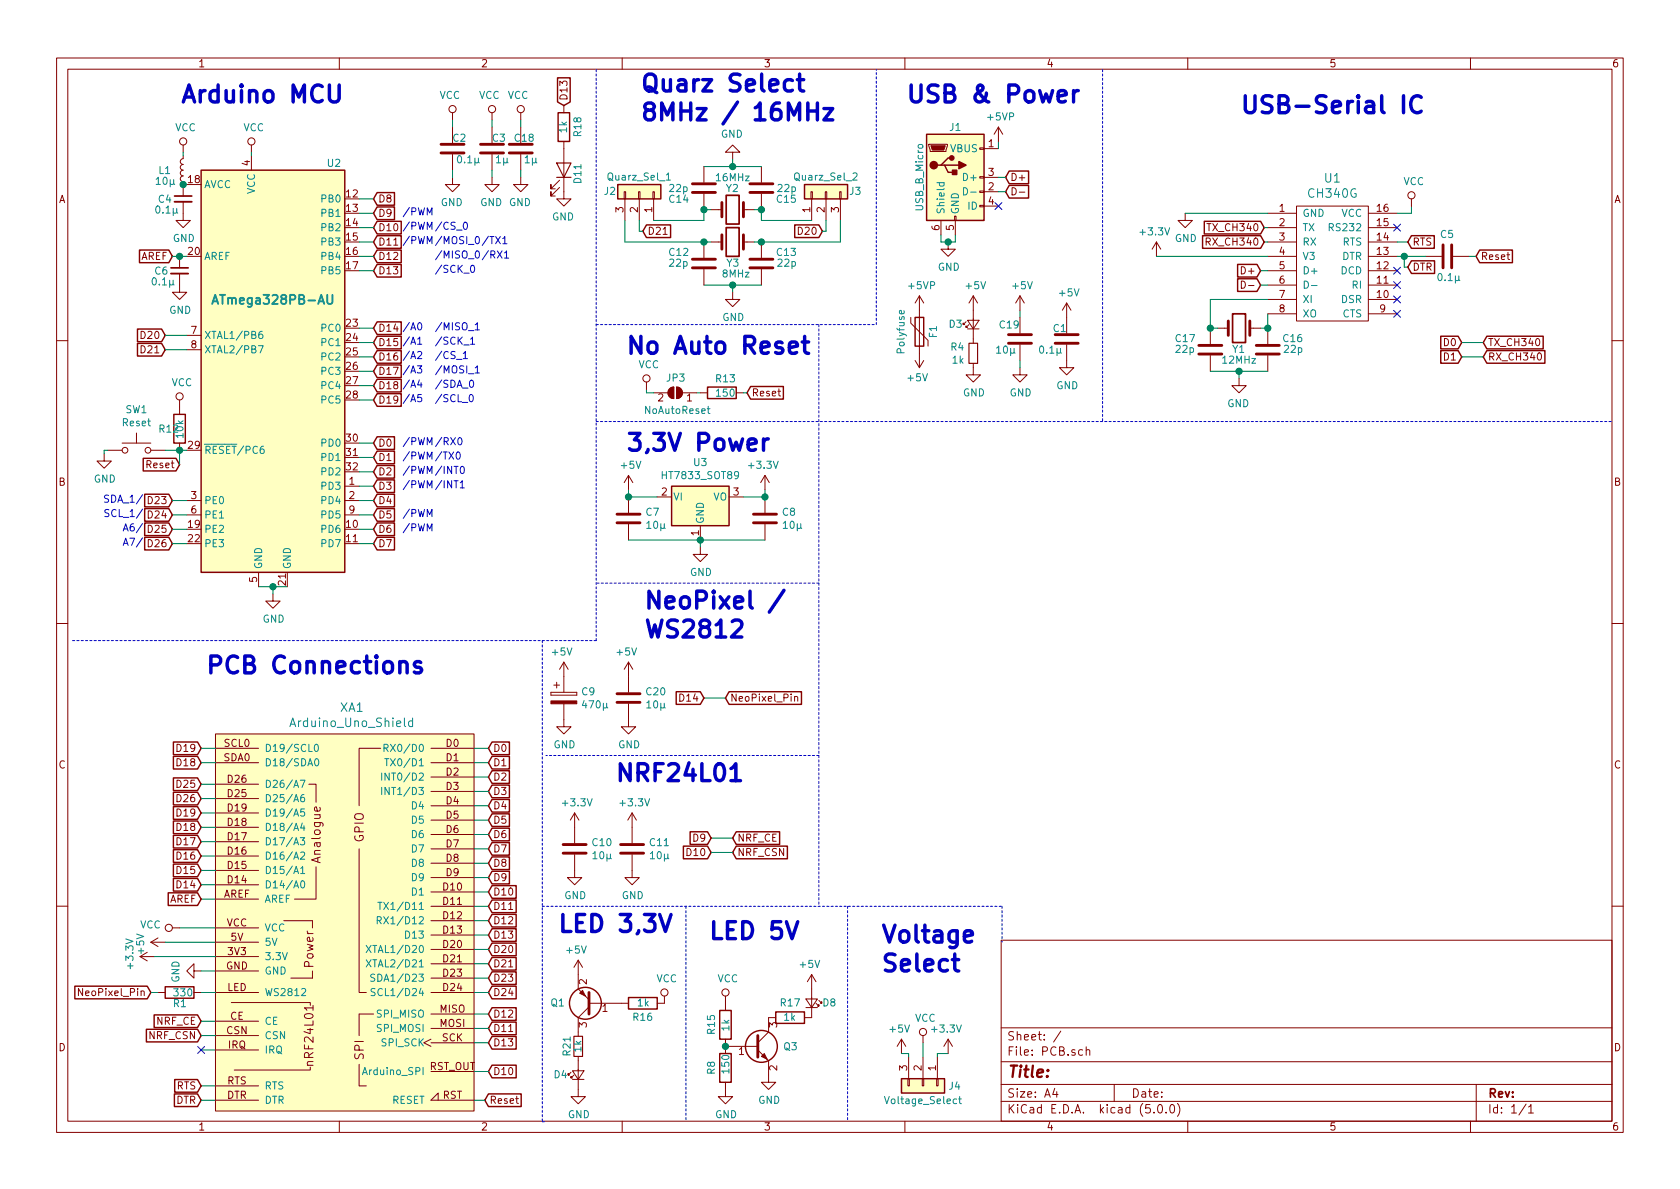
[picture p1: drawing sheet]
<svg xmlns="http://www.w3.org/2000/svg" width="297mm" height="210mm" viewBox="0 0 297 210" stroke-linecap="round" stroke-linejoin="round" font-family="sans-serif">
<g fill="none" stroke="#840000" stroke-width=".18">
<path d="M10 10.3h277v189.9h-277zM12 12.2h273v186.1h-273zM60 10.3v1.9M80 19.9v1.3M87 19.9v1.3M92.1 19.9v1.3M99.7 18.7v1.2M110 10.3v1.9M160 10.3v1.9M210 10.3v1.9M260 10.3v1.9M32.4 27.6v.5l-.3 .1-.2 .3 .1 .4 .4 .2-.3 .1-.2 .3 .1 .4 .4 .2-.3 .1-.2 .3 .1 .4 .4 .2-.3 .1-.2 .3 .1 .4 .4 .2v2.6"/>
<path d="M32.4 35.7v3.3h1.3l-1.3 1.3-1.3-1.3h1.3M32.4 25.6v1.3M44.4 25.6v1.3M44.4 27.6v2.5M80 31.4v1.2h-1.3l1.3 1.3 1.3-1.3h-1.3M80 22.5v2.8M80 27.3v2.8M87 31.4v1.2h-1.3l1.3 1.3 1.3-1.3h-1.3M87 22.5v2.8M87 27.3v2.8M92.1 31.4v1.2h-1.3l1.3 1.3 1.2-1.3h-1.2M92.1 22.5v2.8"/>
<path d="M92.1 27.3v2.8M98.9 33.1l-1.5 1.6v-.8v.8h.8M98.9 31.9l-1.5 1.5v-.8v.8h.8M99.7 25v10.2h-1.3l1.3 1.2 1.3-1.2h-1.3M110.4 33.9h.2v1.3h-.2zM110.5 35.2v3.8M112.9 33.9h.3v1.3h-.3zM113 35.2v3.8M115.4 33.9h.3v1.3h-.3zM115.6 35.2v3.8M124.5 29.5v2.8M124.5 34.3v2.8"/>
<path d="M125.7 37.1h1.9M129.5 26.9h1.3l-1.3-1.3-1.2 1.3h1.2v1.3M131.4 37.1h1.9M134.6 29.5v2.8M134.6 34.3v2.8M143.4 33.9h.2v1.3h-.2zM143.5 35.2v3.8M145.9 33.9h.3v1.3h-.3zM146 35.2v3.8M148.5 33.9h.2v1.3h-.2zM148.6 35.2v3.8M164.2 25.5h3.3v.3l-.2 1h-2.8z"/>
<path d="M166.4 39v2.5M168.8 38.2h.2v.8h-.2zM168.9 39v2.5M173.2 36.3h.8v.3h-.8zM173.2 33.8h.8v.2h-.8zM173.2 31.2h.8v.3h-.8zM173.2 26.2h.8v.2h-.8zM174 26.3h2.5M174 33.9h2.5M174 31.4h2.5M174 36.4h2.5M176.5 22.5l-.7 1.2"/>
<path d="M176.5 22.5v2.5M176.5 22.5l.8 1.2M178.9 33.2a.64 .64 0 0 1 .8 .6 .64 .64 0 0 1-.8 .7zM180.2 34h1M209.5 37.7v1.3h1.3l-1.3 1.3-1.2-1.3h1.2M213.4 39.5h.7M224.2 37.7h5M229.2 36.4h12.7v20.4h-12.7zM241.9 37.7h5.1M249.6 35.2v1.2M31.7 48.4v3.3h1.3l-1.3 1.3-1.2-1.3h1.2M31.7 45.3v2.1"/>
<path d="M33 59.3h2.6M124.5 42.8v2.8M124.5 47.6v2.8M125.7 42.8h1.9M129.5 51.7v1.3h1.3l-1.3 1.2-1.2-1.2h1.2M131.4 42.8h1.9M134.6 42.8v2.8M134.6 47.6v2.8M161 56.1v1l3.1 3.1v1M162.6 52.3v12.7M162.6 52.3l-.8 1.3M162.6 52.3l.7 1.3"/>
<path d="M167.6 42.8v1.3h1.3l-1.3 1.2-1.2-1.2h1.2M170.8 56.9l-.5 .5v-.3v.3h.3M171.1 56.6h2l-1 1.6zM171.1 58.2h2M171.3 57.4l-.5 .5v-.2v.2h.3M172.1 52.3v8.4M172.1 52.3l-.8 1.3M172.1 52.3l.7 1.3M180.3 52.3v2.6M180.3 56.1v2.8M180.3 52.3l-.7 1.3M180.3 52.3l.8 1.3"/>
<path d="M188.6 53.6v5.3M188.6 53.6l-.8 1.3M188.6 53.6l.8 1.3M204.5 42.8l.7 1.3M204.5 42.8v2.5M204.5 42.8l-.8 1.3M213.3 42.7l.6-.1v-.4l-.1-.1h-.5v1.3M214 58v2.8M215.3 58h1.9M219.5 49.7a.64 .64 0 0 1 .7 .6 .64 .64 0 0 1-.7 .7zM220.8 50.5h.9M221 58h1.9"/>
<path d="M224.2 40.3h5M224.2 42.8h5M224.2 45.3h5M224.2 47.9h5M224.2 50.4h5M224.2 53h5M224.2 55.5h5M224.2 58v2.8M241.9 40.3h5.1M241.9 42.8h5.1M241.9 45.3h5.1M241.9 47.9h5.1"/>
<path d="M241.9 50.4h5.1M241.9 53h5.1M241.9 55.5h5.1M252.1 45.3h2.8M256.9 45.3h2.8M10 60.2h2M19 79.6h2.6M21.6 78.4h5.1M24.1 76.6v1.8M26.7 79.6h2.5M31.7 70.7v2.6M31.7 78.4v1.2"/>
<path d="M33 61.8h2.6M114.3 67.6v1.2M115.6 69.5h2.5M118.3 68.8l.5-.3 .3-.1v2.1a1.03 1.03 0 0 1-.9-.6 1.03 1.03 0 0 1 .1-1.1zM119.6 68.4a1.02 1.02 0 0 1 1 1.1 1.02 1.02 0 0 1-1 1zM120.6 69.5h2.6M123.8 69.5h1.3M130.2 69.5h1.2M161.8 63.7l.8 1.3M163.3 63.7l-.7 1.3M172.1 64.3v2h1.3l-1.3 1.3-1.3-1.3h1.3M180.3 65v1.3h1.3l-1.3 1.3-1.2-1.3h1.2"/>
<path d="M180.3 61v2.7M188.6 61v4h1.3l-1.3 1.3-1.3-1.3h1.3M214 62.9v2.8M219.1 66.9v1.3h-1.3l1.3 1.3 1.2-1.3h-1.2M224.2 62.9v2.8M271.9 62.5l.2-.1a.67 .67 0 0 1 .5 .6 .67 .67 0 0 1-.5 .7l-.3-.5zM285 60.2h2M18.4 80.3v1.2h1.3l-1.3 1.3-1.3-1.3h1.3M33 88.5h2.6M33 91.1h2.6M61 86h2.5M61 88.5h2.5"/>
<path d="M61 91.1h2.5M111.1 84.1v2.5M111.1 87.9v2.8M111.1 92.7v2.8M111.1 84.1l-.7 1.2M111.1 84.1l.8 1.2M116.2 87.9h2.5M123.8 96.8v1.2h1.3l-1.3 1.3-1.2-1.3h1.2M123.8 93v2.5M128.9 87.9h2.5M135.3 84.1v2.5M135.3 87.9v2.8"/>
<path d="M135.3 92.7v2.8M135.3 84.1l.7 1.2M135.3 84.1l-.8 1.2M10 110.3h2M45.7 101.2v2.6M48.3 105v1.3h1.2l-1.2 1.3-1.3-1.3h1.3M99.7 117.1v5.3M99.7 117.1l.8 1.3M99.7 117.1l-.8 1.3M111.1 117.1v5.3M111.1 117.1l.8 1.3M111.1 117.1l-.7 1.3"/>
<path d="M285 110.3h2M38.1 129.8h45.7v66.7h-45.7zM38.1 132.3h7.6M38.1 134.9h7.6M38.1 138.7h7.6M54.6 138.7h1.3v3.2M67.3 132.3h-3.8v10.2M76.2 132.3h7.6M76.2 134.9h7.6M76.2 137.4h7.6M76.2 139.9h7.6M97.4 122.4v.5z"/>
<path d="M97.4 122.9h4.6zM97.4 122.4h4.6zM97.9 121.2h1M98.4 120.6v1.1M99.7 124.5v4h1.3l-1.3 1.3-1.3-1.3h1.3M102 122.4v.5zM111.1 124.5v4h1.3l-1.3 1.3-1.2-1.3h1.2M140.5 123.3l.2-.1h.3v.8M140.5 123.2v.8M38.1 159h7.6M38.1 156.5h7.6M38.1 153.9h7.6"/>
<path d="M38.1 151.4h7.6M38.1 148.8h7.6M38.1 146.3h7.6M38.1 143.8h7.6M38.1 141.2h7.6M55.9 153.3v5.7h-3.8M56.5 142.8l.1 .4-.2 .2h-.7v-.6l.3-.1 .1 .7M63.5 150.1v25.4h1.3M76.2 157.7h7.6M76.2 142.5h7.6M76.2 145h7.6M76.2 147.6h7.6"/>
<path d="M76.2 150.1h7.6M76.2 152.6h7.6M76.2 155.2h7.6M101.6 151.1v4.1h1.3l-1.3 1.3-1.3-1.3h1.3M101.6 143.8v5.3M101.6 143.8l-.8 1.2M101.6 143.8l.8 1.2M111.8 151.1v4.1h1.2l-1.2 1.3-1.3-1.3h1.3M111.8 143.8v5.3M111.8 143.8l-.8 1.2M111.8 143.8l.7 1.2M10 160.2h2"/>
<path d="M14.6 174.8v1.3l-.7-1.3v1.3M24.8 169.2h2.5M24.8 169.2l1.2 .7M26 168.4l-1.2 .8M26.7 166.6h2.5M26.7 166.6l1.2 .8M27.9 175.5h1.3M27.9 165.9l-1.2 .7M30.5 164.1h1.2M34.3 171.7v-1.3l-1.3 1.3 1.3 1.3v-1.3h1.3M34.3 175.5h1.3M38.1 169.2h7.6"/>
<path d="M38.1 166.6h7.6M38.1 175.5h7.6M38.1 171.7h7.6M38.1 164.1h7.6M40.9 177.3h14v.5M50.2 162.8h5v1.3M55.2 171.7v1.3h-3.8M55.3 177.8v.9M63.5 179.3v3.8zM63.5 179.3h2.5zM76.2 162.8h7.6M76.2 173h7.6"/>
<path d="M76.2 160.3h7.6M76.2 165.3h7.6M76.2 167.9h7.6M76.2 170.4h7.6M76.2 175.5h7.6M76.2 179.3h7.6M102.2 169.8v5.1l1.9 1.9M102.2 169.8l.8 1.3M102.2 169.8l-.7 1.3M104.1 178l-1.9 2v3.3M104.1 177.4h7M117.5 176.1v1.3h-1.3"/>
<path d="M128.3 176.1v2.6M137.2 180h-1.3v2.5l-1.9 1.9M142.5 176.7h2l-1 1.5zM142.5 178.2h2M143.5 172.3v7.7h-1.3M143.5 172.3l.8 1.3M143.5 172.3l-.8 1.3M144.3 177.4l.5 .5v-.2v.2h-.3M144.8 176.9l.5 .5v-.2v.2h-.3M177 166.3h108v32h-108zM285 160.2h2M38.1 180.6h7.6"/>
<path d="M38.1 183.1h7.6M38.1 194.6h7.6M38.1 185.7h7.6M38.1 192h7.6M54.9 188.7v.5h-13.5M60 198.3v1.9M63.5 188.2v3.8zM63.5 192h1.3zM76.2 183.8l-1.3 .6 1.3 .6M76.2 181.9h7.6M76.2 189.5h7.6M76.2 184.4h7.6"/>
<path d="M77.5 194.6v-1.3l-1.3 1.3h7.6M101 189.6l-.5 .5v-.2v.2h.2M101.2 189.4h2.1l-1.1 1.5zM101.2 190.9h2.1M101.5 190.1l-.5 .5v-.2v.2h.2M102.2 186.8v7.1h1.3l-1.3 1.3-1.2-1.3h1.2M110 198.3v1.9M128.3 191.4v2.5h1.2l-1.2 1.3-1.3-1.3h1.3M128.3 183.8v2.5M128.3 185h5.7M134 185.7l1.9 1.9v3.8h1.3l-1.3 1.3-1.3-1.3h1.3M159.4 183.8l.7 1.2"/>
<path d="M159.4 183.8v2.5M159.4 183.8l-.8 1.2M160 198.3v1.9M160.5 190.7h.3v1.3h-.3zM160.7 186.9v3.8M163.1 190.7h.2v1.3h-.2zM163.2 183.1v1.3M163.2 186.9v3.8M165.6 190.7h.3v1.3h-.3zM165.7 186.9v3.8M167.6 183.8l.8 1.2M167.6 183.8v2.5"/>
<path d="M167.6 183.8l-.7 1.2M177 194.8h108M177 191.8h108M177 187.8h108M177 181.8h108M186.5 192.5l-.4 1h1M186.8 193v1M187.6 182.3l-1.3 2M191.4 185.7l-.4-.1-.3 .3 .1 .6h.6M192 185.7l.3-.1 .3 .1 .1 .9M192 185.1v1.5M197 191.8v3"/>
<path d="M204 196.7v.1M204.8 195.5l.4-.2a.94 .94 0 0 1 0 1.5 .79 .79 0 0 1-.4-1.3zM206.2 196.7v.1M207 195.4l.3-.1a.94 .94 0 0 1 0 1.5 .82 .82 0 0 1-.3-1.4zM208.2 195.1a1.71 1.71 0 0 1 0 2.3M210 198.3v1.9M260 198.3v1.9M261 191.8v6.5M269.8 195.2l-1.2 2M270.3 195.8l.4-.5v1.5M270.3 196.8h.8"/>
<circle cx="80" cy="19.3" r=".63"/>
<circle cx="87" cy="19.3" r=".63"/>
<circle cx="92.1" cy="19.3" r=".63"/>
<circle cx="32.4" cy="25" r=".63"/>
<circle cx="44.4" cy="25" r=".63"/>
<circle cx="249.6" cy="34.5" r=".63"/>
<circle cx="22.1" cy="79.6" r=".51"/>
<circle cx="26.2" cy="79.6" r=".51"/>
<circle cx="31.7" cy="70.1" r=".63"/>
<circle cx="114.3" cy="66.9" r=".63"/>
<circle cx="29.8" cy="164.1" r=".63"/>
<circle cx="117.5" cy="175.5" r=".63"/>
<circle cx="128.3" cy="175.5" r=".63"/>
<circle cx="163.2" cy="182.5" r=".63"/>
</g>
<g fill="#ffffc2" stroke="#ffffc2" stroke-width=".18">
<path d="M35.6 30.1h25.4v71.1h-25.4z"/>
<path d="M38.1 129.8h45.7v66.7h-45.7z"/>
<path d="M163.8 23.7h10.2v15.3h-10.2z"/>
<path d="M118.7 86h10.2v7h-10.2z"/>
<path d="M159.4 190.7h7.6v2.6h-7.6z"/>
<path d="M109.2 32.6h7.6v2.6h-7.6z"/>
<path d="M142.2 32.6h7.7v2.6h-7.7z"/>
</g>
<g fill="none" stroke="#840000" stroke-width=".25">
<path d="M98.6 13.8h2.2v4.2l-1.1 .7-1.1-.7zM98.7 19.9h2v5.1h-2zM35.6 30.1h25.4v71.1h-25.4zM66.7 39.1h4.2v2.3h-4.2l-.7-1.1zM66.7 34.1h3v2.2h-3l-.7-1.1zM66.7 36.6h3v2.2h-3l-.7-1.1zM109.2 32.6h7.6v2.6h-7.6zM114.3 39.8h4.3v2.2h-4.3l-.6-1.1zM140.5 39.8h4.3l.6 1.1-.6 1.1h-4.3zM142.2 32.6h7.7v2.6h-7.7zM163.8 23.7h10.2v15.3h-10.2zM166.4 29.2h.6l.6 1.3h1.3"/>
<path d="M167 29.2h2.5M168.3 27.9h-.7l-1.2 1.3h-.7M178.4 30.2h3.5v2.3h-3.5l-.6-1.1zM178.4 32.8h3.5v2.2h-3.5l-.6-1.1zM212.9 39.1h10l.6 1.2-.6 1.1h-10zM24.3 58.2h4.3l.6 1.1-.6 1.1h-4.3zM24.7 44.2h5.1l.7 1.1-.7 1.2h-5.1zM66.7 41.7h4.2v2.2h-4.2l-.7-1.1zM66.7 44.2h4.2v2.3h-4.2l-.7-1.2zM66.7 46.8h4.2v2.2h-4.2l-.7-1.1zM66.7 56.9h4.2v2.3h-4.2l-.7-1.2zM66.7 59.5h4.2v2.2h-4.2l-.7-1.1z"/>
<path d="M161.8 56.1h1.5v5.1h-1.5zM212.6 41.7h10.3l.6 1.1-.6 1.1h-10.3zM218.8 46.8h3.4l.7 1.1-.7 1.1h-3.4zM218.8 49.3h3.4l.7 1.1-.7 1.1h-3.4zM249.6 41.7h4v2.2h-4l-.7-1.1zM249.6 46.1h4v2.3h-4l-.7-1.2zM254.7 59.5h3.1l.6 1.1-.6 1.1h-3.1zM261.6 44.2h5.8v2.3h-5.8l-.6-1.2zM262.9 59.5h9.9v2.2h-9.9l-.6-1.1zM24.3 60.7h4.3l.6 1.1-.6 1.2h-4.3zM30.7 73.3h2.1v5.1h-2.1zM66.7 77.2h3v2.3h-3l-.7-1.1z"/>
<path d="M66.7 79.8h3v2.2h-3l-.7-1.1zM66.7 62h4.2v2.2h-4.2l-.7-1.1zM66.7 64.5h4.2v2.3h-4.2l-.7-1.1zM66.7 67.1h4.2v2.2h-4.2l-.7-1.1zM66.7 69.6h4.2v2.3h-4.2l-.7-1.2zM125.1 68.4h5.1v2.1h-5.1zM132.7 68.3h5.8v2.3h-5.8l-.6-1.1zM254.7 62h3.1l.6 1.1-.6 1.1h-3.1zM262.9 62h10.3v2.2h-10.3l-.6-1.1zM25.3 81h5.8l.6 1.2-.6 1.1h-5.8zM25.6 87.4h4.2l.7 1.1-.7 1.1h-4.2zM25.6 89.9h4.2l.7 1.2-.7 1.1h-4.2z"/>
<path d="M25.6 92.5h4.2l.7 1.1-.7 1.1h-4.2zM25.6 95h4.2l.7 1.1-.7 1.2h-4.2zM66.7 82.3h3v2.3h-3l-.7-1.2zM66.7 84.9h3v2.2h-3l-.7-1.1zM66.7 92.5h3v2.2h-3l-.7-1.1zM66.7 95h3v2.3h-3l-.7-1.2zM66.7 87.4h3v2.2h-3l-.7-1.1zM66.7 89.9h3v2.3h-3l-.7-1.1zM118.7 86h10.2v7h-10.2zM30.7 137.6h4.2l.7 1.1-.7 1.1h-4.2zM30.7 133.8h4.2l.7 1.1-.7 1.1h-4.2zM30.7 131.2h4.2l.7 1.1-.7 1.1h-4.2z"/>
<path d="M87 136.3h3.1v2.2h-3.1l-.6-1.1zM87 138.8h3.1v2.3h-3.1l-.6-1.2zM87 131.2h3.1v2.2h-3.1l-.6-1.1zM87 133.8h3.1v2.2h-3.1l-.6-1.1zM119.6 122.3h4.2l.7 1.1-.7 1.2h-4.2zM128.9 122.3h12.8v2.3h-12.8l-.6-1.2zM29.7 157.9h5.2l.7 1.1-.7 1.1h-5.2zM30.7 150.3h4.2l.7 1.1-.7 1.1h-4.2zM30.7 147.7h4.2l.7 1.1-.7 1.2h-4.2zM30.7 155.3h4.2l.7 1.2-.7 1.1h-4.2zM30.7 152.8h4.2l.7 1.1-.7 1.1h-4.2zM30.7 145.2h4.2l.7 1.1-.7 1.1h-4.2z"/>
<path d="M30.7 142.6h4.2l.7 1.2-.7 1.1h-4.2zM30.7 140.1h4.2l.7 1.1-.7 1.1h-4.2zM87 146.5h3.1v2.2h-3.1l-.6-1.1zM87 149h3.1v2.2h-3.1l-.6-1.1zM87 141.4h3.1v2.2h-3.1l-.6-1.1zM87 143.9h3.1v2.2h-3.1l-.6-1.1zM87 156.6h4.3v2.2h-4.3l-.6-1.1zM87 159.2h4.3v2.2h-4.3l-.6-1.1zM87 151.5h3.1v2.3h-3.1l-.6-1.2zM87 154.1h3.1v2.2h-3.1l-.6-1.1zM120.8 149.6h4.3l.6 1.1-.6 1.2h-4.3zM122 147.1h3.1l.6 1.1-.6 1.1h-3.1z"/>
<path d="M130.2 149.6h9v2.3h-9l-.7-1.2zM130.2 147.1h7.6v2.2h-7.6l-.7-1.1zM13.2 174.4h12.8l.7 1.1-.7 1.1h-12.8zM27.3 179.5h7.6l.7 1.1-.7 1.1h-7.6zM29.2 174.5h5.1v2h-5.1zM87 178.2h4.3v2.2h-4.3l-.6-1.1zM87 161.7h4.3v2.2h-4.3l-.6-1.1zM87 164.2h4.3v2.3h-4.3l-.6-1.2zM87 166.8h4.3v2.2h-4.3l-.6-1.1zM87 169.3h4.3v2.2h-4.3l-.6-1.1zM87 171.9h4.3v2.2h-4.3l-.6-1.1zM87 174.4h4.3v2.2h-4.3l-.6-1.1z"/>
<path d="M111.1 176.4h5.1v2h-5.1zM127.3 178.7h2v5.1h-2zM137.2 178.9h5v2.1h-5zM25.9 182h9l.7 1.1-.7 1.1h-9zM30.8 193.4h4.1l.7 1.2-.7 1.1h-4.1zM30.9 190.9h4l.7 1.1-.7 1.1h-4zM86.4 193.4h5.8v2.3h-5.8l-.7-1.1zM87 180.7h4.3v2.3h-4.3l-.6-1.1zM87 183.3h4.3v2.2h-4.3l-.6-1.1zM87 188.4h4.3v2.2h-4.3l-.6-1.1zM127.3 186.3h2v5.1h-2zM159.4 190.7h7.6v2.6h-7.6z"/>
<circle cx="103.5" cy="177.4" r="2.82"/>
<circle cx="134.6" cy="185" r="2.82"/>
</g>
<g fill="none" stroke="#008484" stroke-width=".18">
<path d="M117.8 31.8h.7M165.7 32.3h1.2M166.1 32.3v.4l.2 .2 .6-.1v-.5M170.4 33.2a.64 .64 0 0 1 .7 .6 .64 .64 0 0 1-.7 .7zM171.6 34h1M46.4 58.6l-.5 .1-.2 .5 .1 .5 .2 .2 .4-.1 .1-.2-.1-.4-.4-.1-.3 .2M159.8 54.9l.1 .4-.2 .2-.6-.1v-.5h.2l.1 .6M230.6 49.7a.64 .64 0 0 1 .7 .6 .64 .64 0 0 1-.7 .7zM231.9 50.5h1M235 40.2h.6l.2-.2-.1-.3-.2-.2h-.5v1.3M45.7 61.1h.8l-.5 1.3M46.6 78.9l-.4 .1a.87 .87 0 0 0 0 1.2l.5-.1v-.6l-.5-.1-.2 .2"/>
<path d="M125 72.3h.5M125.2 71.9v1l.3 .2M53.1 138h.8l-.5 1.2M55.7 131.7l.2-.1a.69 .69 0 0 1 .4 .7 .69 .69 0 0 1-.4 .6l-.3-.2v-.3zM55.8 134.2h.1a.67 .67 0 0 1 .5 .6 .67 .67 0 0 1-.5 .6 .83 .83 0 0 1-.1-1.2zM67.5 136.7v1.3M67.5 139.2v1.3M67.9 132.3l.6-.1 .1-.2v-.3l-.2-.1h-.5v1.3M68 134.2h.8M68.2 132.3l.4 .6M68.4 134.2v1.2M68.8 136.7v1.3l-.7-1.3v1.3"/>
<path d="M68.8 139.2v1.3l-.7-1.3v1.3M72.9 127.6l-.4-.1-.3 .3v.4l.2 .2h.5M72.9 127v1.5M53.1 148.1h.8l-.5 .5 .4 .1v.6l-.2 .1-.5-.1M53.2 153.6l.3-.4v1.3M53.2 150.8l.4-.1 .3 .3-.1 .2-.7 .7h.8M53.2 154.5h.7M53.3 155.9l.1-.2a.67 .67 0 0 1 .5 .7 .67 .67 0 0 1-.5 .6l-.1-.1-.1-.4zM53.4 145.5l-.2 .9h.7M53.7 140.5l-.3 .1a.87 .87 0 0 0 0 1.2l.4-.1v-.6l-.4-.1-.2 .2M53.7 146v.9M53.8 143h-.6v.7l.1-.2 .5 .2v.5l-.2 .1-.4-.1"/>
<path d="M66.8 159.6h.7M67.2 159.6v1.2M64.7 167.2l.9 1.2M64.7 169.7l.9 1.3M65.6 167.2l-.9 1.2M65.6 169.7l-.9 1.3M66.3 172.3h-.5l-.3 .2 .2 .3 .5 .2v.4l-.2 .1h-.5M66.3 174.9l-.5-.1-.1 .1v.5l.5 .1 .1 .3-.2 .3-.5-.1M66.7 162.8l.7-.1v-.5l-.2-.1h-.5v1.3M67 162.8l.4 .6M169.5 194.3h.5M169.7 193.9v1.1l.3 .2"/>
</g>
<path d="M37.5 53.7l.5-1.6 .6 1.6M37.7 53.3h.7M57.9 52.1v1.3l.3 .3h.4l.2-.3v-1.3" fill="none" stroke="#008484" stroke-width=".33"/>
<g fill="none" stroke="#008400" stroke-width=".18">
<path d="M32.4 32.6h.6M32.4 26.9v.7M44.4 26.9v.7M63.5 35.2h2.5M63.5 37.7h2.5M80 21.2v1.3M80 30.1v1.3M87 21.2v1.3M87 30.1v1.3M92.1 21.2v1.3M92.1 30.1v1.3M110.5 39v3.8h15.2"/>
<path d="M113 39v1.9h.7M124.5 29.5h10.1M125.7 37.1h-1.2v1.9h-8.9M129.5 28.2v1.3M133.3 37.1h1.3v1.9h8.9M146 39v1.9h-.6M148.6 39v3.8h-15.3M176.5 25v1.3M176.5 33.9h1.3M176.5 31.4h1.3M209.5 37.7h14.7M249.6 36.4v1.3h-2.6"/>
<path d="M29.2 59.3h3.8M30.5 45.3h2.5M63.5 40.3h2.5M63.5 42.8h2.5M63.5 45.3h2.5M63.5 47.9h2.5M63.5 58h2.5M124.5 50.4h10.1M129.5 50.4v1.3M166.4 41.5v1.3h2.5v-1.3M180.3 54.9v1.2M204.5 45.3h19.7"/>
<path d="M222.9 47.9h1.3M222.9 50.4h1.3M223.5 40.3h.7M223.5 42.8h.7M224.2 53h-10.2v5h1.3M224.2 55.5v2.5h-1.3M247 42.8h1.9M247 45.3h5.1M248.3 45.3v1.9h.6M259.7 45.3h1.3M19 79.6h-.6v.7M29.2 79.6h3.8"/>
<path d="M29.2 61.8h3.8M31.7 79.6v2.6M63.5 78.4h2.5M63.5 60.6h2.5M63.5 63.1h2.5M63.5 65.7h2.5M63.5 68.2h2.5M63.5 70.7h2.5M114.3 68.8v.7h1.3M123.2 69.5h.6M131.4 69.5h.7M180.3 63.7v1.3"/>
<path d="M214 65.7h10.2M219.1 65.7v1.2M258.4 60.6h3.9M258.4 63.1h3.9M30.5 88.5h2.5M30.5 91.1h2.5M30.5 93.6h2.5M30.5 96.1h2.5M63.5 80.9h2.5M63.5 83.4h2.5M63.5 86h2.5M63.5 88.5h2.5"/>
<path d="M63.5 91.1h2.5M63.5 93.6h2.5M63.5 96.1h2.5M111.1 86.6v1.3h5.1M111.1 95.5h24.2M123.8 95.5v1.3M135.3 86.6v1.3h-3.9M45.7 103.8h5.1M48.3 103.8v1.2M35.6 134.9h2.5M35.6 132.3h2.5M35.6 138.7h2.5"/>
<path d="M83.8 139.9h2.6M83.8 137.4h2.6M83.8 134.9h2.6M83.8 132.3h2.6M124.5 123.4h3.8M35.6 156.5h2.5M35.6 153.9h2.5M35.6 151.4h2.5M35.6 148.8h2.5M35.6 146.3h2.5M35.6 143.8h2.5M35.6 141.2h2.5"/>
<path d="M35.6 159h2.5M83.8 157.7h2.6M83.8 155.2h2.6M83.8 152.6h2.6M83.8 150.1h2.6M83.8 147.6h2.6M83.8 145h2.6M83.8 142.5h2.6M125.7 148.2h3.8M125.7 150.7h3.8M26.7 175.5h1.2M27.3 169.2h10.8"/>
<path d="M29.2 166.6h8.9M31.7 164.1h6.4M35.6 175.5h2.5M35.6 171.7h2.5M83.8 165.3h2.6M83.8 162.8h2.6M83.8 160.3h2.6M83.8 179.3h2.6M83.8 175.5h2.6M83.8 173h2.6M83.8 170.4h2.6M83.8 167.9h2.6"/>
<path d="M35.6 194.6h2.5M35.6 180.6h2.5M35.6 183.1h2.5M35.6 185.7h2.5M35.6 192h2.5M83.8 194.6h1.9M83.8 181.9h2.6M83.8 184.4h2.6M83.8 189.5h2.6M159.4 186.3h1.3v.6M163.2 184.4v2.5M167.6 186.3h-1.9v.6"/>
</g>
<g fill="none" stroke="#0000c2" stroke-width=".18">
<path d="M82 39.4l.2-.1a.67 .67 0 0 1 .5 .6 .67 .67 0 0 1-.5 .7l-.3-.5zM73.8 60l.4-.4v1.3M74 57.2l.1-.1a.67 .67 0 0 1 .5 .6 .67 .67 0 0 1-.5 .6l-.3-.4zM83.2 60l.3-.4v1.3M83.3 47l.2-.1a.67 .67 0 0 1 .4 .6 .67 .67 0 0 1-.4 .7l-.3-.5zM84 57.4l.4-.3v1.2M84 58.3h.8M84.2 42l.1-.2a.67 .67 0 0 1 .5 .7 .67 .67 0 0 1-.5 .6l-.3-.5zM84.2 44.5l.1-.1a.67 .67 0 0 1 .5 .6 .67 .67 0 0 1-.5 .6l-.3-.4zM88.9 42.2l.4-.4v1.3M88.9 43.1h.7M89.2 44.7l.4-.3v1.2"/>
<path d="M89.2 45.6h.7M73.8 64.7h.8l-.5 .5 .4 .1 .1 .4-.3 .3-.5-.2M73.8 62.3l.5-.2 .3 .4-.8 .9h.8M73.8 60.9h.8M74.1 67.2l-.3 .9h.8M74.4 67.7v.8M74.5 69.8h-.6l-.1 .6 .5-.1 .3 .2v.3l-.3 .2-.5-.1M81.1 77.5l.2-.1a.67 .67 0 0 1 .4 .6 .67 .67 0 0 1-.4 .7l-.3-.3-.1-.2zM81.9 62.5l.4-.4v1.3M81.9 63.4h.8M83.1 69.9l.2-.1a.69 .69 0 0 1 .4 .6 .69 .69 0 0 1-.4 .6l-.2-.1-.1-.3zM83.2 67.3l.1-.1a.67 .67 0 0 1 .5 .7 .67 .67 0 0 1-.5 .6 .83 .83 0 0 1-.1-1.2z"/>
<path d="M83.2 60.9h.7M84 65l.4-.3v1.3M84 66h.8M19.2 87.6l-.5-.1-.2 .3 .1 .3 .6 .2v.4l-.2 .1h-.5M19.3 90.2l-.5-.1-.2 .1v.4l.6 .2 .1 .3-.3 .3-.5-.1M21.8 93.9l.4-1.3 .5 1.3M21.8 96.4l.4-1.2 .5 1.2M21.9 93.5h.6M21.9 96.1h.6M80.8 80.1l.1-.2a.67 .67 0 0 1 .5 .7 .67 .67 0 0 1-.5 .6l-.3-.5zM81.4 85.4l.3-.4v1.3M81.4 86.3h.7"/>
<path d="M81.5 82.6l.2-.1a.69 .69 0 0 1 .4 .6 .69 .69 0 0 1-.4 .6l-.2-.1-.1-.3z"/>
</g>
<g fill="none" stroke="#840000" stroke-width=".51">
<path d="M78 27h4M78 25.5h4M85 27h4M85 25.5h4M90 27h4.1M90 25.5h4.1M122.4 34h4.1M122.4 32.5h4.1M127.6 35.8v2.5M131.4 35.8v2.5M132.6 34h4.1M132.6 32.5h4.1"/>
<path d="M122.4 45.8h4.1M122.4 47.4h4.1M127.6 41.5v2.6M131.4 41.5v2.6M132.6 45.8h4.1M132.6 47.4h4.1M178.3 59.2h4.1M186.6 59.2h4M217.2 56.8v2.5M221 56.8v2.5M255.1 43.3v4.1M256.7 43.3v4.1"/>
<path d="M178.3 60.7h4.1M186.6 60.7h4M212 61.1h4M212 62.6h4M222.1 61.1h4.1M222.1 62.6h4.1M109.1 92.5h4.1M109.1 90.9h4.1M133.2 92.5h4.1M133.2 90.9h4.1M109.1 124.2h4.1M109.1 122.7h4.1"/>
<path d="M99.6 150.9h4M99.6 149.3h4M109.7 150.9h4.1M109.7 149.3h4.1M104.1 175.5v3.8M134 183.1v3.8"/>
</g>
<g fill="#008400" stroke="#008400" stroke-width=".25">
<circle cx="48.3" cy="103.8" r=".51"/>
<circle cx="32.4" cy="32.6" r=".51"/>
<circle cx="111.1" cy="87.9" r=".51"/>
<circle cx="135.3" cy="87.9" r=".51"/>
<circle cx="123.8" cy="95.5" r=".51"/>
<circle cx="167.6" cy="42.8" r=".51"/>
<circle cx="31.8" cy="45.3" r=".51"/>
<circle cx="31.8" cy="79.6" r=".51"/>
<circle cx="248.3" cy="45.3" r=".51"/>
<circle cx="128.3" cy="185" r=".51"/>
<circle cx="134.6" cy="42.8" r=".51"/>
<circle cx="124.5" cy="42.8" r=".51"/>
<circle cx="129.5" cy="50.4" r=".51"/>
<circle cx="129.5" cy="29.5" r=".51"/>
<circle cx="124.5" cy="37.1" r=".51"/>
<circle cx="134.6" cy="37.1" r=".51"/>
<circle cx="219.1" cy="65.7" r=".51"/>
<circle cx="214" cy="58" r=".51"/>
<circle cx="224.2" cy="58" r=".51"/>
</g>
<path d="M30.9 35.7h3M30.2 48.4h3.1" fill="none" stroke="#840000" stroke-width=".33"/>
<path d="M30.9 34.7h3M128.4 34.5h2.3v5.1h-2.3zM30.2 47.4h3.1M128.4 40.3h2.3v5h-2.3zM217.9 55.5h2.3v5.1h-2.3z" fill="none" stroke="#840000" stroke-width=".3"/>
<g fill="#840000" stroke="#840000" stroke-width=".25">
<path d="M168.4 30.1h.8v.8h-.8z"/>
<path d="M169.5 28.6l1.3 .6-1.3 .6z"/>
<circle cx="165.1" cy="29.2" r=".63"/>
<circle cx="168.3" cy="27.9" r=".38"/>
</g>
<g fill="#840000" stroke="#840000" stroke-width=".18">
<path d="M164.6 25.8h2.5l-.2 .7h-2.1z"/>
<path d="M119.6 68.4a1.02 1.02 0 0 1 1 1.1 1.02 1.02 0 0 1-1 1z"/>
<path d="M118.3 68.8l.5-.3 .3-.1v2.1a1.03 1.03 0 0 1-.9-.6 1.03 1.03 0 0 1 .1-1.1z"/>
<path d="M134.6 186.8l.5-.5 .5 1z"/>
<path d="M97.4 123.9h4.6v.6h-4.6z"/>
<path d="M102.5 175.6l.5-.5 .5 1z"/>
</g>
<g fill="none" stroke="#000084" stroke-width=".18">
<path d="M175.9 35.8l1.2 1.3M177.1 35.8l-1.2 1.3M246.4 39.6l1.2 1.3M247.6 39.6l-1.2 1.3M246.4 47.3l1.2 1.2M246.4 49.8l1.2 1.2M246.4 52.3l1.2 1.3M246.4 54.9l1.2 1.2M247.6 47.3l-1.2 1.2M247.6 49.8l-1.2 1.2M247.6 52.3l-1.2 1.3M247.6 54.9l-1.2 1.2"/>
<path d="M35 185.1l1.2 1.2M36.2 185.1l-1.2 1.2"/>
</g>
<path d="M98.4 28.8h2.6l-1.3 2.6zM98.4 31.4h2.6M171.3 60.7h1.5v3.6h-1.5zM101.5 183.3h1.5v3.5h-1.5z" fill="none" stroke="#840000" stroke-width=".2"/>
<g fill="none" stroke="#0000c2" stroke-width=".61">
<path d="M58.2 15v2.4l.2 .3a.95 .95 0 0 0 1.4 0l.2-.3v-2.4M140.1 14.2l-.3-.1h-.6l-.4 .3-.1 .3v.8l.1 .3 .4 .3h.6l.3-.2M141 14.1h1.1M141.4 13.1v2.6l.1 .2 .6 .2M142.8 18.2v3M142.8 19.6h1.7M144.5 18.2v3M145.7 19.2h1.5l-1.5 2h1.5M187.1 17l1.4-.3-.1-.5-.3-.2h-.6l-.3 .2-.1 .3v1.1l.1 .3 .3 .1h.6l.3-.1M189.8 16v2M190.7 16a.77 .77 0 0 0-.9 .6M248.2 16.9v3"/>
<path d="M251.3 17.2a1.12 1.12 0 0 0-1.3-.1 1.12 1.12 0 0 0-.6 1.1 1.27 1.27 0 0 0 .4 1.4 1.27 1.27 0 0 0 1.4 .2l.1-.1M142.3 59.5v2.5l.1 .3 .6 .2M135 77.6v2M135.8 77.6a.77 .77 0 0 0-.8 .6M139.6 61.5l1.4-.3-.2-.6-.2-.1h-.6l-.3 .1-.1 .3v1.1l.1 .3 .3 .2h.6l.2-.2M141.8 60.5h1.2M74.4 117.1l-.3-.1h-.4l-.3 .1-.1 .3 .1 .5 1 .2 .1 .3-.1 .4-.3 .2h-.6l-.2-.2M129.5 109.9l.4-.3h.7a.8 .8 0 0 1 .4 1.3l-1.7 1.7h1.9M138.6 104.4l-2.6 3.8M129.2 135.9l.3-.1 .6-.8v3M129.2 138h1.7M116.6 161.7l1.1 3 .9-3"/>
<path d="M168.4 169.7h1.1M168.8 168.7v2.6l.1 .2 .6 .2"/>
</g>
<g fill="none" stroke="#0000c2" stroke-width=".18" stroke-dasharray=".4 .4">
<path d="M105.4 12.3v101M194.9 12.3v62.2M105.4 57.4h49.5M144.8 57.4v102.9M154.9 57.4v-45.1M105.4 74.5h179.7M95.9 113.3v85.1M105.4 113.3h-92.7M144.8 103.1h-39.4M144.8 133.6h-48.3M95.9 160.3h81.3M121.3 160.3v38.1"/>
<path d="M149.9 160.3v38.1M177.2 160.3v6.3M95.9 198.4h.6"/>
</g>
<g font-size="4.2" fill="#0000c2">
<text x="113" y="16.3">Quarz Select</text>
<text x="31.7" y="18.2">Arduino MCU</text>
<text x="113" y="21.4">8MHz / 16MHz</text>
<text x="160" y="18.2">USB &amp; Power</text>
<text x="219.1" y="20.1">USB-Serial IC</text>
<text x="110.5" y="62.6">No Auto Reset</text>
<text x="110.5" y="79.8">3,3V Power</text>
<text x="113.7" y="107.7">NeoPixel /</text>
<text x="113.7" y="112.8">WS2812</text>
<text x="36.2" y="119.1">PCB Connections</text>
<text x="108.6" y="138.2">NRF24L01</text>
<text x="98.4" y="164.9">LED 3,3V</text>
<text x="125.1" y="166.1">LED 5V</text>
<text x="155.6" y="166.7">Voltage</text>
<text x="155.6" y="171.9">Select</text>
</g>
<text font-size="2.8" fill="#840000" x="178" y="190.5">Title:</text>
<text font-size="2.2" fill="#008484" x="38.5" y="53.8">ATmega328PB-AU</text>
<g font-size="2.1" fill="#008484">
<text x="231.5" y="35">CH340G</text>
<text x="234.2" y="32.3">U1</text>
<text x="60.2" y="125.9">XA1</text>
<text x="51.7" y="128.6">Arduino_Uno_Shield</text>
</g>
<g font-size="2.1" fill="#840000">
<text x="64.3" y="148.9" transform="rotate(-90 64.3 148.9)">GPIO</text>
<text x="56.7" y="152.4" transform="rotate(-90 56.7 152.4)">Analogue</text>
<text x="55.4" y="171.1" transform="rotate(-90 55.4 171.1)">Power</text>
<text x="178" y="184">Sheet: /</text>
<text x="55.4" y="188.2" transform="rotate(-90 55.4 188.2)">nRF24L01</text>
<text x="64.3" y="187.4" transform="rotate(-90 64.3 187.4)">SPI</text>
<text x="178" y="186.7">File: PCB.sch</text>
<text x="178" y="196.9">KiCad E.D.A. kicad (5.0.0)</text>
<text x="178" y="194.1">Size: A4</text>
<text x="200" y="194.1">Date:</text>
<text x="263" y="194.1">Rev:</text>
<text x="263" y="196.9">Id: 1/1</text>
</g>
<g font-size="1.8" fill="#840000">
<text x="35" y="11.9">1</text>
<text x="85" y="11.9">2</text>
<text x="135" y="11.9">3</text>
<text x="185" y="11.9">4</text>
<text x="235" y="11.9">5</text>
<text x="285" y="11.9">6</text>
<text x="100.3" y="17.9" transform="rotate(-90 100.3 17.9)">D13</text>
<text x="44.2" y="29.3" transform="rotate(-90 44.2 29.3)">4</text>
<text x="174.8" y="26">1</text>
<text x="10.4" y="35.9">A</text>
<text x="33.3" y="32.4">18</text>
<text x="61.3" y="34.9">12</text>
<text x="66.8" y="35.8">D8</text>
<text x="174.8" y="33.6">2</text>
<text x="174.8" y="31.1">3</text>
<text x="178.6" y="32">D+</text>
<text x="285.4" y="35.9">A</text>
<text x="61.3" y="37.5">13</text>
<text x="61.3" y="40">14</text>
<text x="66.8" y="38.3">D9</text>
<text x="110.2" y="37.6" transform="rotate(-90 110.2 37.6)">3</text>
<text x="112.8" y="37.6" transform="rotate(-90 112.8 37.6)">2</text>
<text x="114.5" y="41.5">D21</text>
<text x="115.3" y="37.6" transform="rotate(-90 115.3 37.6)">1</text>
<text x="141.4" y="41.5">D20</text>
<text x="143.3" y="37.6" transform="rotate(-90 143.3 37.6)">1</text>
<text x="145.8" y="37.6" transform="rotate(-90 145.8 37.6)">2</text>
<text x="148.3" y="37.6" transform="rotate(-90 148.3 37.6)">3</text>
<text x="166.1" y="40.7" transform="rotate(-90 166.1 40.7)">6</text>
<text x="168.7" y="40.7" transform="rotate(-90 168.7 40.7)">5</text>
<text x="174.8" y="36.2">4</text>
<text x="214" y="40.9">TX_CH340</text>
<text x="226.2" y="37.5">1</text>
<text x="226.2" y="40">2</text>
<text x="243.5" y="40">15</text>
<text x="243.5" y="37.5">16</text>
<text x="24.9" y="46">AREF</text>
<text x="33.3" y="45.1">20</text>
<text x="61.3" y="42.5">15</text>
<text x="61.3" y="45.1">16</text>
<text x="61.3" y="47.6">17</text>
<text x="66.8" y="46">D12</text>
<text x="213.8" y="43.4">RX_CH340</text>
<text x="226.2" y="42.5">3</text>
<text x="226.2" y="45.1">4</text>
<text x="226.2" y="47.6">5</text>
<text x="243.5" y="47.6">12</text>
<text x="243.5" y="45.1">13</text>
<text x="243.5" y="42.5">14</text>
<text x="249.7" y="43.4">RTS</text>
<text x="249.7" y="47.9">DTR</text>
<text x="261.8" y="46">Reset</text>
<text x="66.8" y="48.5">D13</text>
<text x="219.8" y="48.5">D+</text>
<text x="226.2" y="50.2">6</text>
<text x="226.2" y="52.7">7</text>
<text x="243.5" y="52.7">10</text>
<text x="243.5" y="50.2">11</text>
<text x="25.2" y="59.9">D20</text>
<text x="33.8" y="59">7</text>
<text x="61.3" y="57.8">23</text>
<text x="226.2" y="55.2">8</text>
<text x="244" y="55.2">9</text>
<text x="25.2" y="62.5">D21</text>
<text x="33.8" y="61.6">8</text>
<text x="61.3" y="60.3">24</text>
<text x="61.3" y="62.9">25</text>
<text x="61.3" y="65.4">26</text>
<text x="255.4" y="61.2">D0</text>
<text x="255.4" y="63.7">D1</text>
<text x="263" y="61.2">TX_CH340</text>
<text x="263" y="63.7">RX_CH340</text>
<text x="61.3" y="67.9">27</text>
<text x="61.3" y="70.5">28</text>
<text x="116.4" y="71">2</text>
<text x="121.4" y="71">1</text>
<text x="132.9" y="70.1">Reset</text>
<text x="26.1" y="82.8">Reset</text>
<text x="33.3" y="79.4">29</text>
<text x="61.3" y="78.1">30</text>
<text x="61.3" y="80.6">31</text>
<text x="61.3" y="83.2">32</text>
<text x="66.8" y="79">D0</text>
<text x="66.8" y="81.5">D1</text>
<text x="10.4" y="85.9">B</text>
<text x="33.8" y="88.3">3</text>
<text x="61.7" y="85.7">1</text>
<text x="61.7" y="88.3">2</text>
<text x="66.8" y="84.1">D2</text>
<text x="66.8" y="86.6">D3</text>
<text x="66.8" y="89.1">D4</text>
<text x="117" y="87.6">2</text>
<text x="129.7" y="87.6">3</text>
<text x="285.4" y="85.9">B</text>
<text x="33.3" y="93.3">19</text>
<text x="33.3" y="95.9">22</text>
<text x="33.8" y="90.8">6</text>
<text x="61.3" y="93.3">10</text>
<text x="61.3" y="95.9">11</text>
<text x="61.7" y="90.8">9</text>
<text x="66.8" y="94.2">D6</text>
<text x="66.8" y="91.7">D5</text>
<text x="123.6" y="94.7" transform="rotate(-90 123.6 94.7)">1</text>
<text x="66.8" y="96.8">D7</text>
<text x="45.5" y="103" transform="rotate(-90 45.5 103)">5</text>
<text x="50.5" y="103.4" transform="rotate(-90 50.5 103.4)">21</text>
<text x="120.4" y="124.1">D14</text>
<text x="129.1" y="124.1">NeoPixel_Pin</text>
<text x="10.4" y="135.9">C</text>
<text x="31.5" y="135.5">D18</text>
<text x="31.5" y="133">D19</text>
<text x="39.5" y="134.6">SDA0</text>
<text x="39.6" y="132.1">SCL0</text>
<text x="78.9" y="132.1">D0</text>
<text x="78.9" y="134.6">D1</text>
<text x="78.9" y="137.2">D2</text>
<text x="87.1" y="133">D0</text>
<text x="87.1" y="135.5">D1</text>
<text x="285.4" y="135.9">C</text>
<text x="31.5" y="139.3">D25</text>
<text x="31.5" y="141.9">D26</text>
<text x="40.3" y="143.5">D19</text>
<text x="40.3" y="141">D25</text>
<text x="40.3" y="138.4">D26</text>
<text x="78.9" y="139.7">D3</text>
<text x="78.9" y="142.2">D4</text>
<text x="87.1" y="138">D2</text>
<text x="87.1" y="140.6">D3</text>
<text x="87.1" y="143.1">D4</text>
<text x="31.5" y="149.5">D17</text>
<text x="31.5" y="146.9">D18</text>
<text x="31.5" y="144.4">D19</text>
<text x="40.3" y="148.6">D17</text>
<text x="40.3" y="146">D18</text>
<text x="78.9" y="144.8">D5</text>
<text x="78.9" y="147.3">D6</text>
<text x="78.9" y="149.9">D7</text>
<text x="87.1" y="148.2">D6</text>
<text x="87.1" y="145.7">D5</text>
<text x="122.7" y="148.8">D9</text>
<text x="130.3" y="148.8">NRF_CE</text>
<text x="31.5" y="152">D16</text>
<text x="31.5" y="154.6">D15</text>
<text x="40.3" y="153.7">D15</text>
<text x="40.3" y="151.1">D16</text>
<text x="78.9" y="152.4">D8</text>
<text x="78.9" y="154.9">D9</text>
<text x="87.1" y="150.7">D7</text>
<text x="87.1" y="153.3">D8</text>
<text x="87.1" y="155.8">D9</text>
<text x="121.7" y="151.4">D10</text>
<text x="130.3" y="151.4">NRF_CSN</text>
<text x="29.9" y="159.6">AREF</text>
<text x="31.5" y="157.1">D14</text>
<text x="39.5" y="158.7">AREF</text>
<text x="40.3" y="156.2">D14</text>
<text x="78.4" y="157.5">D10</text>
<text x="78.4" y="160">D11</text>
<text x="87.1" y="158.4">D10</text>
<text x="87.1" y="160.9">D11</text>
<text x="40.1" y="163.8">VCC</text>
<text x="40.8" y="166.4">5V</text>
<text x="78.4" y="162.6">D12</text>
<text x="78.4" y="165.1">D13</text>
<text x="78.4" y="167.6">D20</text>
<text x="87.1" y="163.4">D12</text>
<text x="87.1" y="166">D13</text>
<text x="40" y="171.4">GND</text>
<text x="40.3" y="168.9">3V3</text>
<text x="78.4" y="170.2">D21</text>
<text x="78.4" y="172.7">D23</text>
<text x="87.1" y="168.5">D20</text>
<text x="87.1" y="171.1">D21</text>
<text x="87.1" y="173.6">D23</text>
<text x="14.7" y="176.1">NeoPixel_Pin</text>
<text x="40.2" y="175.3">LED</text>
<text x="77.7" y="179.1">MISO</text>
<text x="78.4" y="175.3">D24</text>
<text x="87.1" y="180">D12</text>
<text x="87.1" y="176.1">D24</text>
<text x="103.8" y="174.1" transform="rotate(-90 103.8 174.1)">2</text>
<text x="106.5" y="178.9">1</text>
<text x="10.4" y="185.9">D</text>
<text x="26.4" y="183.8">NRF_CSN</text>
<text x="27.7" y="181.2">NRF_CE</text>
<text x="40.1" y="182.9">CSN</text>
<text x="40.3" y="185.4">IRQ</text>
<text x="40.7" y="180.3">CE</text>
<text x="77.7" y="181.6">MOSI</text>
<text x="78.2" y="184.1">SCK</text>
<text x="87.1" y="182.5">D11</text>
<text x="87.1" y="185">D13</text>
<text x="103.8" y="181.7" transform="rotate(-90 103.8 181.7)">3</text>
<text x="137.4" y="181.7" transform="rotate(-90 137.4 181.7)">3</text>
<text x="285.4" y="185.9">D</text>
<text x="40.2" y="191.8">RTS</text>
<text x="75.9" y="189.2">RST_OUT</text>
<text x="87.1" y="190.1">D10</text>
<text x="130.6" y="186.6">1</text>
<text x="137.4" y="189.3" transform="rotate(-90 137.4 189.3)">2</text>
<text x="160.4" y="189.3" transform="rotate(-90 160.4 189.3)">3</text>
<text x="162.9" y="189.3" transform="rotate(-90 162.9 189.3)">2</text>
<text x="165.5" y="189.3" transform="rotate(-90 165.5 189.3)">1</text>
<text x="31.1" y="195.2">DTR</text>
<text x="31.2" y="192.7">RTS</text>
<text x="40.1" y="194.3">DTR</text>
<text x="78.3" y="194.3">RST</text>
<text x="86.5" y="195.2">Reset</text>
<text x="35" y="199.9">1</text>
<text x="85" y="199.9">2</text>
<text x="135" y="199.9">3</text>
<text x="185" y="199.9">4</text>
<text x="235" y="199.9">5</text>
<text x="285" y="199.9">6</text>
</g>
<g font-size="1.8" fill="#008484">
<text x="77.7" y="17.5">VCC</text>
<text x="84.7" y="17.5">VCC</text>
<text x="89.8" y="17.5">VCC</text>
<text x="31" y="23.2">VCC</text>
<text x="43" y="23.2">VCC</text>
<text x="100.3" y="23.4" transform="rotate(-90 100.3 23.4)">1k</text>
<text x="167.9" y="23.2">J1</text>
<text x="174.7" y="21.3">+5VP</text>
<text x="57.9" y="29.5">U2</text>
<text x="80.1" y="25.1">C2</text>
<text x="81.1" y="28.9">0.1µ</text>
<text x="87.1" y="25.1">C3</text>
<text x="87.8" y="28.9">1µ</text>
<text x="91.1" y="25.1">C18</text>
<text x="92.9" y="28.9">1µ</text>
<text x="102.8" y="24.1" transform="rotate(-90 102.8 24.1)">R18</text>
<text x="127.5" y="24.4">GND</text>
<text x="168.1" y="26.9">VBUS</text>
<text x="27.7" y="32.7">10µ</text>
<text x="28" y="35.9">C4</text>
<text x="28.1" y="30.8">L1</text>
<text x="36.1" y="33.3">AVCC</text>
<text x="45.1" y="34.3" transform="rotate(-90 45.1 34.3)">VCC</text>
<text x="57" y="35.8">PB0</text>
<text x="102.8" y="32.4" transform="rotate(-90 102.8 32.4)">D11</text>
<text x="106.9" y="34.5">J2</text>
<text x="107.7" y="31.9">Quarz_Sel_1</text>
<text x="118.4" y="35.9">C14</text>
<text x="118.4" y="34">22p</text>
<text x="126.7" y="32">16MHz</text>
<text x="128.4" y="34">Y2</text>
<text x="137.4" y="35.9">C15</text>
<text x="137.6" y="34">22p</text>
<text x="140.7" y="31.9">Quarz_Sel_2</text>
<text x="150.3" y="34.5">J3</text>
<text x="170.7" y="32">D+</text>
<text x="248.1" y="32.7">VCC</text>
<text x="27.7" y="37.8">0.1µ</text>
<text x="57" y="38.3">PB1</text>
<text x="57" y="40.9">PB2</text>
<text x="77.9" y="36.4">GND</text>
<text x="84.9" y="36.4">GND GND</text>
<text x="97.6" y="39">GND</text>
<text x="163.2" y="37.2" transform="rotate(-90 163.2 37.2)">USB_B_Micro</text>
<text x="167" y="38" transform="rotate(-90 167 38)">Shield</text>
<text x="169.5" y="38" transform="rotate(-90 169.5 38)">GND</text>
<text x="171.2" y="37.1">ID</text>
<text x="201.8" y="41.6">+3.3V</text>
<text x="230.3" y="38.3">GND</text>
<text x="230.3" y="40.9">TX</text>
<text x="235.5" y="40.9">RS232</text>
<text x="237.2" y="38.3">VCC</text>
<text x="30.6" y="42.8">GND</text>
<text x="36.1" y="46">AREF</text>
<text x="57" y="43.4">PB3</text>
<text x="57" y="46">PB4</text>
<text x="118.4" y="45.3">C12</text>
<text x="118.4" y="47.2">22p</text>
<text x="128.5" y="47.2">Y3</text>
<text x="137.4" y="45.3">C13</text>
<text x="137.6" y="47.2">22p</text>
<text x="165.8" y="47.9">GND</text>
<text x="207.7" y="42.8">GND</text>
<text x="230.3" y="43.4">RX</text>
<text x="230.3" y="46">V3</text>
<text x="237.3" y="46">DTR</text>
<text x="237.4" y="43.4">RTS</text>
<text x="254.7" y="42.1">C5</text>
<text x="27.1" y="50.5">0.1µ</text>
<text x="27.4" y="48.6">C6</text>
<text x="57" y="48.5">PB5</text>
<text x="127.8" y="49.1">8MHz</text>
<text x="160.8" y="51.1">+5VP</text>
<text x="170.9" y="51.1">+5V</text>
<text x="179.1" y="51.1">+5V</text>
<text x="187.4" y="52.4">+5V</text>
<text x="230.3" y="48.5">D+</text>
<text x="230.3" y="53.6">XI</text>
<text x="237.1" y="48.5">DCD</text>
<text x="237.2" y="53.6">DSR</text>
<text x="239.1" y="51">RI</text>
<text x="254.4" y="49.7">0.1µ</text>
<text x="29.9" y="55.5">GND</text>
<text x="36.1" y="59.9">XTAL1/PB6</text>
<text x="57" y="58.7">PC0</text>
<text x="127.7" y="56.8">GND</text>
<text x="165.7" y="59.7" transform="rotate(-90 165.7 59.7)">F1</text>
<text x="167.8" y="58">D3</text>
<text x="176.8" y="58.1">C19</text>
<text x="186.3" y="58.7">C1</text>
<text x="230.3" y="56.1">XO</text>
<text x="237.4" y="56.1">CTS</text>
<text x="36.1" y="62.5">XTAL2/PB7</text>
<text x="57" y="61.2">PC1</text>
<text x="57" y="63.7">PC2</text>
<text x="112.9" y="65.1">VCC</text>
<text x="159.9" y="62.4" transform="rotate(-90 159.9 62.4)">Polyfuse</text>
<text x="168.1" y="62">R4</text>
<text x="168.4" y="64.3">1k</text>
<text x="176.3" y="62.5">10µ</text>
<text x="184" y="62.5">0.1µ</text>
<text x="207.9" y="60.5">C17</text>
<text x="208" y="62.4">22p</text>
<text x="216.3" y="64.3">12MHz</text>
<text x="218" y="62.4">Y1</text>
<text x="226.9" y="60.5">C16</text>
<text x="227.1" y="62.4">22p</text>
<text x="30.3" y="68.3">VCC</text>
<text x="57" y="66.3">PC3</text>
<text x="57" y="68.8">PC4</text>
<text x="57" y="71.4">PC5</text>
<text x="117.9" y="67.5">JP3</text>
<text x="126.6" y="67.6">R13</text>
<text x="126.8" y="70.1">150</text>
<text x="160.6" y="67.4">+5V</text>
<text x="170.3" y="70.1">GND</text>
<text x="178.5" y="70.1">GND</text>
<text x="186.8" y="68.8">GND</text>
<text x="21.7" y="75.4">Reset</text>
<text x="22.2" y="73.1">SW1</text>
<text x="28.2" y="76.5">R12</text>
<text x="32.4" y="77.4" transform="rotate(-90 32.4 77.4)">10k</text>
<text x="114.2" y="73.2">NoAutoReset</text>
<text x="217" y="72">GND</text>
<text x="36.1" y="80.3">RESET/PC6</text>
<text x="57" y="79">PD0</text>
<text x="57" y="81.5">PD1</text>
<text x="109.9" y="82.9">+5V</text>
<text x="122.7" y="82.4">U3</text>
<text x="132.5" y="82.9">+3.3V</text>
<text x="16.6" y="85.3">GND</text>
<text x="36.1" y="89.1">PE0</text>
<text x="57" y="86.6">PD3</text>
<text x="57" y="89.1">PD4</text>
<text x="57" y="84.1">PD2</text>
<text x="117.4" y="84.7">HT7833_SOT89</text>
<text x="119" y="88.5">VI</text>
<text x="126.1" y="88.5">VO</text>
<text x="36.1" y="94.2">PE2</text>
<text x="36.1" y="91.7">PE1</text>
<text x="57" y="94.2">PD6</text>
<text x="57" y="91.7">PD5</text>
<text x="114.2" y="91.2">C7</text>
<text x="114.5" y="93.5">10µ</text>
<text x="124.5" y="92.7" transform="rotate(-90 124.5 92.7)">GND</text>
<text x="138.4" y="91.2">C8</text>
<text x="138.6" y="93.5">10µ</text>
<text x="36.1" y="96.8">PE3</text>
<text x="46.4" y="100.7" transform="rotate(-90 46.4 100.7)">GND</text>
<text x="51.4" y="100.7" transform="rotate(-90 51.4 100.7)">GND</text>
<text x="57" y="96.8">PD7</text>
<text x="122" y="101.8">GND</text>
<text x="46.4" y="110.1">GND</text>
<text x="97.7" y="115.9">+5V</text>
<text x="109.1" y="115.9">+5V</text>
<text x="102.9" y="123">C9</text>
<text x="103.2" y="125.3">470µ</text>
<text x="114.3" y="123">C20</text>
<text x="114.5" y="125.3">10µ</text>
<text x="46.7" y="133">D19/SCL0</text>
<text x="46.7" y="135.5">D18/SDA0</text>
<text x="69" y="133">RX0/D0</text>
<text x="69.2" y="135.5">TX0/D1</text>
<text x="97.9" y="132.3">GND</text>
<text x="109.3" y="132.3">GND</text>
<text x="46.7" y="141.9">D25/A6</text>
<text x="46.7" y="139.3">D26/A7</text>
<text x="68.6" y="138">INT0/D2</text>
<text x="68.6" y="140.6">INT1/D3</text>
<text x="72.9" y="143.1">D4</text>
<text x="99.6" y="142.6">+3.3V</text>
<text x="109.8" y="142.6">+3.3V</text>
<text x="46.7" y="149.5">D17/A3</text>
<text x="46.7" y="146.9">D18/A4</text>
<text x="46.7" y="144.4">D19/A5</text>
<text x="72.9" y="145.7">D5</text>
<text x="72.9" y="148.2">D6</text>
<text x="104.8" y="149.6">C10</text>
<text x="115" y="149.6">C11</text>
<text x="46.7" y="154.6">D15/A1</text>
<text x="46.7" y="152">D16/A2</text>
<text x="72.9" y="150.7">D7</text>
<text x="72.9" y="153.3">D8</text>
<text x="72.9" y="155.8">D9</text>
<text x="105" y="151.9">10µ</text>
<text x="115.1" y="151.9">10µ</text>
<text x="46.7" y="159.6">AREF</text>
<text x="46.7" y="157.1">D14/A0</text>
<text x="68.2" y="160.9">TX1/D11</text>
<text x="72.9" y="158.4">D1</text>
<text x="99.8" y="159">GND</text>
<text x="109.9" y="159">GND</text>
<text x="24.8" y="164.2">VCC</text>
<text x="46.7" y="167.3">5V</text>
<text x="46.7" y="164.7">VCC</text>
<text x="68" y="163.4">RX1/D12</text>
<text x="71.9" y="166">D13</text>
<text x="23.6" y="171.1" transform="rotate(-90 23.6 171.1)">+3.3V</text>
<text x="25.5" y="168.6" transform="rotate(-90 25.5 168.6)">+5V</text>
<text x="31.7" y="173.8" transform="rotate(-90 31.7 173.8)">GND</text>
<text x="46.7" y="169.8">3.3V</text>
<text x="46.7" y="172.3">GND</text>
<text x="65.8" y="168.5">XTAL1/D20</text>
<text x="65.8" y="171.1">XTAL2/D21</text>
<text x="66.7" y="173.6">SDA1/D23</text>
<text x="100.3" y="168.6">+5V</text>
<text x="116.1" y="173.7">VCC</text>
<text x="126.8" y="173.7">VCC</text>
<text x="141.5" y="171.2">+5V</text>
<text x="30.7" y="178.1">R1</text>
<text x="30.9" y="176.2">330</text>
<text x="46.7" y="176.1">WS2812</text>
<text x="66.8" y="180">SPI_MISO</text>
<text x="66.9" y="176.1">SCL1/D24</text>
<text x="97.4" y="178">Q1</text>
<text x="112.8" y="178">1k</text>
<text x="138.1" y="178">R17</text>
<text x="145.5" y="178">D8</text>
<text x="46.7" y="181.2">CE</text>
<text x="46.7" y="183.8">CSN</text>
<text x="66.8" y="182.5">SPI_MOSI</text>
<text x="67.6" y="185">SPI_SCK</text>
<text x="102.8" y="186" transform="rotate(-90 102.8 186)">1k</text>
<text x="112" y="180.5">R16</text>
<text x="126.4" y="182.8" transform="rotate(-90 126.4 182.8)">R15</text>
<text x="129" y="182.3" transform="rotate(-90 129 182.3)">1k</text>
<text x="138.6" y="185.7">Q3</text>
<text x="138.7" y="180.5">1k</text>
<text x="157.4" y="182.6">+5V</text>
<text x="161.8" y="180.7">VCC</text>
<text x="164.9" y="182.6">+3.3V</text>
<text x="46.7" y="186.3">IRQ</text>
<text x="64.6" y="190.1">Arduino_SPI</text>
<text x="98" y="190.7">D4</text>
<text x="100.9" y="186.6" transform="rotate(-90 100.9 186.6)">R21</text>
<text x="126.4" y="190" transform="rotate(-90 126.4 190)">R8</text>
<text x="129" y="189.7" transform="rotate(-90 129 189.7)">150</text>
<text x="46.7" y="195.2">DTR</text>
<text x="46.7" y="192.7">RTS</text>
<text x="69.3" y="195.2">RESET</text>
<text x="100.4" y="197.7">GND</text>
<text x="126.4" y="197.7">GND</text>
<text x="134.1" y="195.2">GND</text>
<text x="156.9" y="195.2">Voltage_Select</text>
<text x="167.8" y="192.7">J4</text>
</g>
<g font-size="1.8" fill="#0000c2">
<text x="66.8" y="40.9">D10 /PWM /CS_0</text>
<text x="71.1" y="38.1">/PWM</text>
<text x="66.8" y="43.4">D11 /PWM /MOSI_0</text>
<text x="76.8" y="45.7">/MISO_0</text>
<text x="85.1" y="43.2">/TX1</text>
<text x="85.1" y="45.7">/RX1</text>
<text x="76.8" y="48.3">/SCK_0</text>
<text x="66.8" y="58.7">D14 /A0</text>
<text x="76.8" y="58.4">/MISO_1</text>
<text x="66.8" y="63.7">D16 /A2</text>
<text x="66.8" y="61.2">D15 /A1</text>
<text x="76.8" y="63.5">/CS_1</text>
<text x="76.8" y="61">/SCK_1</text>
<text x="66.8" y="66.3">D17 /A3</text>
<text x="66.8" y="68.8">D18 /A4</text>
<text x="66.8" y="71.4">D19 /A5</text>
<text x="76.8" y="66">/MOSI_1</text>
<text x="76.8" y="71.1">/SCL_0</text>
<text x="76.8" y="68.6">/SDA_0</text>
<text x="71.1" y="78.7">/PWM /RX0</text>
<text x="71.1" y="81.3">/PWM /TX0</text>
<text x="71.1" y="83.8">/PWM /INT0</text>
<text x="19.2" y="88.9">SDA_1/ D23</text>
<text x="71.1" y="86.4">/PWM /INT1</text>
<text x="19.4" y="91.4">SCL_1/ D24</text>
<text x="22.7" y="94">A6/ D25</text>
<text x="71.1" y="91.4">/PWM</text>
<text x="71.1" y="94">/PWM</text>
<text x="22.7" y="96.5">A7/ D26</text>
</g>
</svg>
